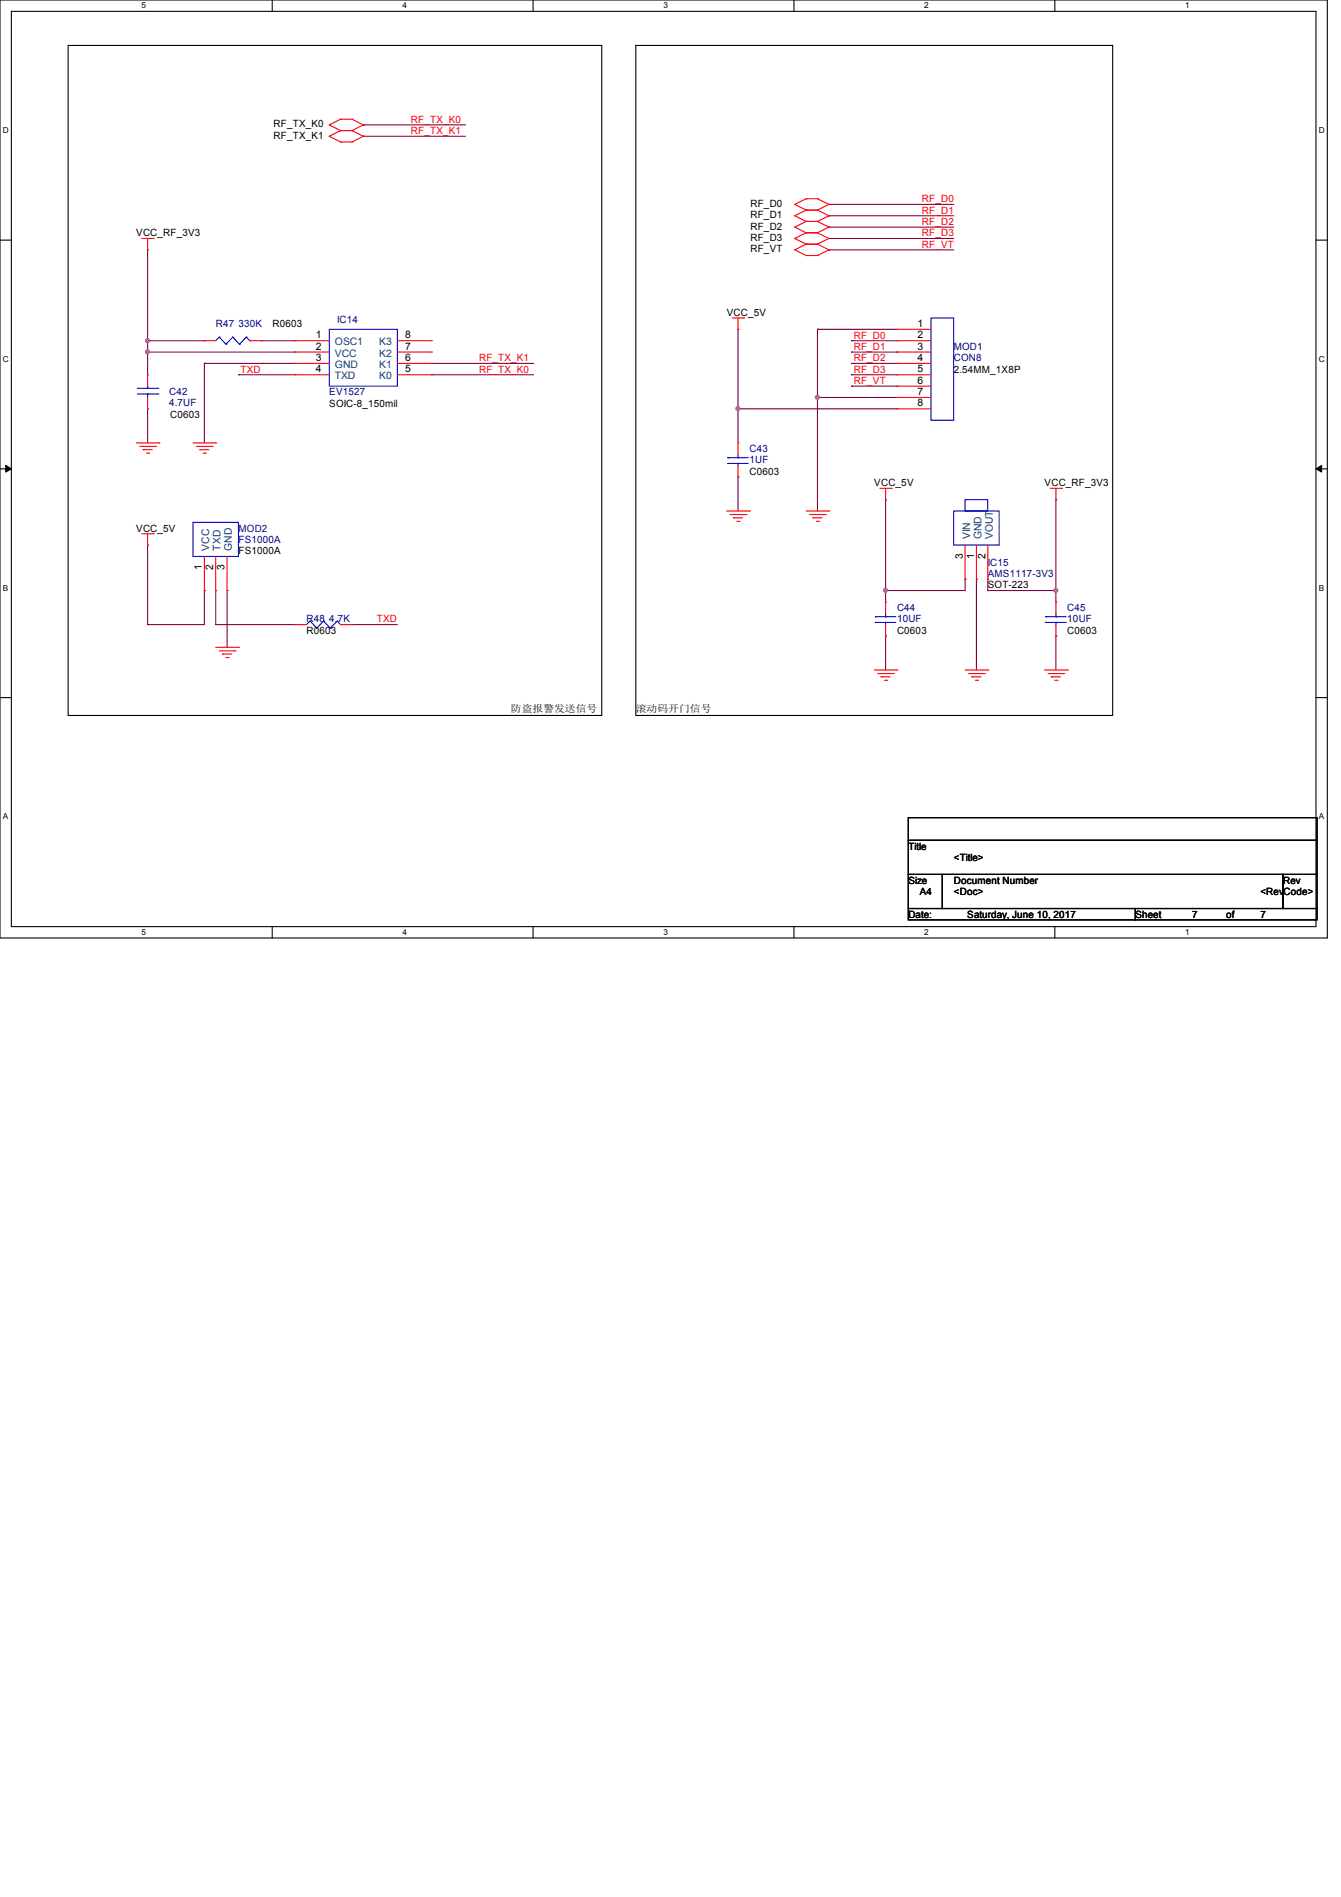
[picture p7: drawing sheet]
<svg xmlns="http://www.w3.org/2000/svg" width="210mm" height="297mm" viewBox="0 0 210 297" stroke-linecap="round" stroke-linejoin="round" font-family="sans-serif">
<path d="M0 0h207.9v146.9h-207.9zM1.8 1.8h204.3v143.3h-204.3z" fill="none" stroke="#000" stroke-width=".17"/>
<g fill="#fff">
<path d="M22.2 .2h.7v1.4h-.7z"/>
<path d="M22.2 145.2h.7v1.4h-.7z"/>
</g>
<path d="M42.6 0v1.8M42.6 145.1v1.8" fill="none" stroke="#000" stroke-width=".17"/>
<g fill="#fff">
<path d="M63 .2h.7v1.4h-.7z"/>
<path d="M63 145.2h.7v1.4h-.7z"/>
</g>
<path d="M83.5 0v1.8M83.5 145.1v1.8" fill="none" stroke="#000" stroke-width=".17"/>
<g fill="#fff">
<path d="M103.9 .2h.7v1.4h-.7z"/>
<path d="M103.9 145.2h.7v1.4h-.7z"/>
</g>
<path d="M124.3 0v1.8M124.3 145.1v1.8" fill="none" stroke="#000" stroke-width=".17"/>
<g fill="#fff">
<path d="M144.7 .2h.7v1.4h-.7z"/>
<path d="M144.7 145.2h.7v1.4h-.7z"/>
</g>
<path d="M165.2 0v1.8M165.2 145.1v1.8" fill="none" stroke="#000" stroke-width=".17"/>
<g fill="#fff">
<path d="M185.6 .2h.7v1.4h-.7z"/>
<path d="M185.6 145.2h.7v1.4h-.7z"/>
<path d="M.5 19.7h.9v1.4h-.9z"/>
<path d="M206.5 19.7h.9v1.4h-.9z"/>
<path d="M.5 55.5h.9v1.4h-.9z"/>
<path d="M206.5 55.5h.9v1.4h-.9z"/>
</g>
<path d="M0 37.6h1.8M206.1 37.6h1.8" fill="none" stroke="#000" stroke-width=".17"/>
<g fill="#fff">
<path d="M.5 91.3h.8v1.4h-.8z"/>
<path d="M206.5 91.3h.8v1.4h-.8z"/>
</g>
<path d="M0 73.4h1.8M206.1 73.4h1.8" fill="none" stroke="#000" stroke-width=".17"/>
<path d="M.9 72.9l.9 .5-.9 .5zM206.1 73.4l.9-.5v1z" fill="#000" stroke="#000" stroke-width=".16"/>
<g fill="#fff">
<path d="M.5 127.1h.8v1.4h-.8z"/>
<path d="M206.5 127.1h.8v1.4h-.8z"/>
</g>
<path d="M10.7 7.1h83.5v104.9h-83.5zM99.6 7.1h74.6v104.9h-74.6zM0 109.2h1.8M206.1 109.2h1.8M142.2 128h64v3.6h-64zM142.2 131.6h64v5.3h-64zM142.2 136.9h5.4v5.3h-5.4zM147.6 136.9h53.3v5.3h-53.3zM200.9 136.9h5.3v5.3h-5.3zM142.2 142.2h35.6v1.8h-35.6zM177.8 142.2h28.4v1.8h-28.4z" fill="none" stroke="#000" stroke-width=".17"/>
<g fill="none" stroke="#800040" stroke-width=".17">
<path d="M56.9 19.6h.1M56.9 19.6h16M23.1 39.1h.1M23.1 39.1v19.6M56.9 21.3h.1M56.9 21.3h16M129.8 32h.1M129.8 33.8h.1M129.8 35.6h.1M129.8 37.3h.1M129.8 39.1h.1M129.8 32h19.6"/>
<path d="M129.8 33.8h19.6M129.8 35.6h19.6M129.8 37.3h19.6M129.8 39.1h19.6M23.1 53.3h.1M23.1 55.1h.1M23.1 53.3h8.9M23.1 55.1h23.1M32 56.9h.1M32 56.9h14.2M32 56.9v12.4M37.3 58.7h.1"/>
<path d="M37.3 58.7h8.9M40.9 53.3h.1M40.9 53.3h5.3M67.6 58.7h.1M67.6 56.9h.1M67.6 56.9h16M67.6 58.7h16M115.6 51.6h.1M115.6 51.6v17.7M128 51.6h.1M128 51.6h12.5M128 51.6v28.4"/>
<path d="M133.3 53.3h.1M133.3 55.1h.1M133.3 56.9h.1M133.3 58.7h.1M133.3 53.3h7.2M133.3 55.1h7.2M133.3 56.9h7.2M133.3 58.7h7.2M23.1 64h.1M23.1 64v5.3M115.6 64h.1M115.6 74.7h.1"/>
<path d="M115.6 64h24.9M115.6 74.7v5.3M128 62.2h.1M128 62.2h12.5M133.3 60.5h.1M133.3 60.5h7.2M138.7 78.2h.1M138.7 78.2v16M165.4 78.2h.1M165.4 78.2v16M23.1 97.8h.1M23.1 85.3h.1"/>
<path d="M23.1 85.3v12.5M32 92.5h.1M32 92.5v5.3h-8.9M33.8 92.5h.1M33.8 97.8h.1M33.8 97.8h12.4M33.8 92.5v5.3M35.6 92.5h.1M35.6 92.5v8.8M55.1 97.8h.1M55.1 97.8h7.1M138.7 99.6h.1"/>
<path d="M138.7 92.5h.1M138.7 99.6v5.3M151.1 90.7h.1M151.1 90.7v1.8h-12.4M152.9 90.7h.1M152.9 90.7v14.2M154.7 90.7h.1M154.7 92.5h.1M154.7 92.5h10.7M154.7 90.7v1.8M165.4 99.6h.1M165.4 92.5h.1"/>
<path d="M165.4 99.6v5.3"/>
</g>
<g fill="#f0f" stroke="#f0f" stroke-width=".17">
<circle cx="23.1" cy="53.3" r=".32"/>
<circle cx="23.1" cy="55.1" r=".32"/>
<circle cx="128" cy="62.2" r=".32"/>
<circle cx="115.5" cy="64" r=".32"/>
<circle cx="138.7" cy="92.4" r=".32"/>
<circle cx="165.3" cy="92.4" r=".32"/>
</g>
<g fill="none" stroke="#f00" stroke-width=".17">
<path d="M51.6 19.6h.1M51.6 19.6l1.7 .8M53.3 18.7h.1M53.3 18.7l-1.7 .9M53.3 18.7h1.8M55.1 18.7h.1M55.1 18.7l1.8 .9M56.9 19.6h.1M56.9 19.6l-1.8 .8M22.2 37.3h1.8M23.1 39.1h.1M23.1 37.3v1.8"/>
<path d="M24 37.3h.1M51.6 21.3h.1M51.6 21.3l1.7 .9M53.3 20.4h.1M53.3 22.2h.1M53.3 20.4h1.8M53.3 20.4l-1.7 .9M53.3 22.2h1.8M55.1 20.4h.1M55.1 22.2h.1M55.1 20.4l1.8 .9M56.9 21.3h.1"/>
<path d="M56.9 21.3l-1.8 .9M124.5 32h.1M124.5 33.8h.1M124.5 35.6h.1M124.5 37.3h.1M124.5 39.1h.1M124.5 32l1.7 .9M124.5 33.8l1.7 .9M124.5 35.6l1.7 .8M124.5 37.3l1.7 .9M124.5 39.1l1.7 .9M126.2 31.1h.1"/>
<path d="M126.2 32.9h.1M126.2 34.7h.1M126.2 36.4h.1M126.2 38.2h.1M126.2 31.1l-1.7 .9M126.2 31.1h1.8M126.2 32.9h1.8M126.2 32.9l-1.7 .9M126.2 34.7h1.8M126.2 34.7l-1.7 .9M126.2 36.4h1.8M126.2 36.4l-1.7 .9"/>
<path d="M126.2 38.2h1.8M126.2 38.2l-1.7 .9M128 31.1h.1M128 32.9h.1M128 34.7h.1M128 36.4h.1M128 38.2h.1M128 31.1l1.8 .9M128 32.9l1.8 .9M128 34.7l1.8 .9M128 36.4l1.8 .9M128 38.2l1.8 .9"/>
<path d="M129.8 32h.1M129.8 33.8h.1M129.8 35.6h.1M129.8 37.3h.1M129.8 39.1h.1M129.8 32l-1.8 .9M129.8 33.8l-1.8 .9M129.8 35.6l-1.8 .8M129.8 37.3l-1.8 .9M129.8 39.1l-1.8 .9M23.1 58.7h.1M23.1 58.7v1.8"/>
<path d="M32 53.3h.1M32 53.3h1.8M39.1 53.3h1.8M40.9 53.3h.1M46.2 53.3h.1M46.2 55.1h.1M46.2 56.9h.1M46.2 58.7h.1M46.2 53.3h5.4M46.2 55.1h5.4M46.2 56.9h5.4M46.2 58.7h5.4"/>
<path d="M62.2 53.3h5.4M62.2 55.1h5.4M62.2 56.9h5.4M62.2 58.7h5.4M67.6 53.3h.1M67.6 55.1h.1M67.6 56.9h.1M67.6 58.7h.1M114.7 49.8h1.8M115.6 51.6h.1M115.6 49.8v1.8M116.5 49.8h.1"/>
<path d="M126.2 40h.1M126.2 40h1.8M128 40h.1M140.5 51.6h.1M140.5 53.3h.1M140.5 55.1h.1M140.5 56.9h.1M140.5 58.7h.1M140.5 51.6h5.3M140.5 53.3h5.3M140.5 55.1h5.3M140.5 56.9h5.3"/>
<path d="M140.5 58.7h5.3M21.3 69.3h3.6M21.9 69.9h2.4M22.4 70.4h.1M22.4 70.4h1.4M22.9 71h.4M23.1 64h.1M23.1 62.2v1.8M23.3 71h.1M24.3 69.9h.1M24.9 69.3h.1M30.2 69.3h3.6"/>
<path d="M30.8 69.9h2.4M31.3 70.4h.1M31.3 70.4h1.4M31.8 71h.4M32.2 71h.1M33.2 69.9h.1M33.8 69.3h.1M115.6 74.7h.1M115.6 69.3h.1M115.6 69.3v1.8M115.6 72.9v1.8M137.8 76.5h1.8"/>
<path d="M138.7 78.2h.1M138.7 76.5v1.7M139.6 76.5h.1M140.5 60.5h.1M140.5 62.2h.1M140.5 64h.1M140.5 60.5h5.3M140.5 62.2h5.3M140.5 64h5.3M164.5 76.5h1.7M165.4 78.2h.1M165.4 76.5v1.7"/>
<path d="M166.2 76.5h.1M22.2 83.6h1.8M23.1 85.3h.1M23.1 83.6v1.7M24 83.6h.1M32 92.5h.1M32 87.1v5.4M33.8 92.5h.1M33.8 87.1v5.4M35.6 92.5h.1M35.6 87.1v5.4M46.2 97.8h.1"/>
<path d="M46.2 97.8h1.8M53.3 97.8h1.8M55.1 97.8h.1M113.8 80h3.5M114.3 80.6h2.5M114.9 81.1h.1M114.9 81.1h1.4M115.4 81.6h.3M115.7 81.6h.1M116.8 80.6h.1M117.3 80h.1M126.2 80h3.6"/>
<path d="M126.8 80.6h2.4M127.3 81.1h.1M127.3 81.1h1.4M127.8 81.6h.4M128.2 81.6h.1M129.2 80.6h.1M129.8 80h.1M138.7 99.6h.1M138.7 94.2h.1M138.7 94.2v1.8M138.7 97.8v1.8M151.1 90.7h.1"/>
<path d="M151.1 85.3v5.4M152.9 90.7h.1M152.9 85.3v5.4M154.7 90.7h.1M154.7 85.3v5.4M165.4 99.6h.1M165.4 94.2h.1M165.4 94.2v1.8M165.4 97.8v1.8M33.8 101.3h3.5M34.3 101.9h2.5M34.8 102.4h.1"/>
<path d="M34.8 102.4h1.5M35.4 103h.3M35.7 103h.1M36.8 101.9h.1M37.3 101.3h.1M136.9 104.9h3.6M137.5 105.5h2.4M138 106h.1M138 106h1.4M138.5 106.5h.4M138.9 106.5h.1M139.9 105.5h.1"/>
<path d="M140.5 104.9h.1M151.1 104.9h3.6M151.7 105.5h2.4M152.2 106h.1M152.2 106h1.4M152.7 106.5h.4M153.1 106.5h.1M154.1 105.5h.1M154.7 104.9h.1M163.6 104.9h3.5M164.1 105.5h2.5M164.6 106h.1"/>
<path d="M164.6 106h1.5M165.2 106.5h.3M165.5 106.5h.1M166.6 105.5h.1M167.1 104.9h.1"/>
</g>
<g fill="none" stroke="#00f" stroke-width=".17">
<path d="M34.3 52.8h.1M34.3 52.8l-.5 .5M34.3 52.8l1.1 1.1M35.4 53.9h.1M36.4 52.8h.1M36.4 52.8l-1 1.1M36.4 52.8l1.1 1.1M37.5 53.9h.1M38.6 52.8h.1M38.6 52.8l-1.1 1.1M38.6 52.8l.5 .5M39.1 53.3h.1"/>
<path d="M51.6 51.6h10.6v8.9h-10.6zM145.8 49.8h3.6v16h-3.6zM21.5 61.7h3.2M21.5 60.8h3.2M23.1 60.8h.1M23.1 61.7h.1M23.1 60.5v.3M23.1 61.7v.5M24.7 61.7h.1M24.7 60.8h.1M114 71.7h.1M114 72.6h.1"/>
<path d="M114 71.7h3.2M114 72.6h3.2M115.6 72.6h.1M115.6 71.7h.1M115.6 71.1v.6M115.6 72.6v.3M151.1 78.2h3.6v1.8h-3.6zM30.2 81.8h7.1v5.3h-7.1zM48.6 97.2h.1M48.6 97.2l-.6 .6M48.6 97.2l1 1.1M49.6 98.3h.1"/>
<path d="M50.7 97.2h.1M50.7 97.2l-1.1 1.1M50.7 97.2l1 1.1M51.7 98.3h.1M52.8 97.2h.1M52.8 97.2l-1.1 1.1M52.8 97.2l.5 .6M53.3 97.8h.1M137.1 96.6h.1M137.1 97.5h.1M137.1 96.6h3.2M137.1 97.5h3.2"/>
<path d="M138.7 97.5h.1M138.7 96.6h.1M138.7 96v.6M138.7 97.5v.3M149.4 80h7.1v5.3h-7.1zM163.7 96.6h.1M163.7 97.5h.1M163.7 96.6h3.3M163.7 97.5h3.3M165.4 97.5h.1M165.4 96.6h.1M165.4 96v.6"/>
<path d="M165.4 97.5v.3"/>
</g>
<g font-size="1.6">
<text x="42.8" y="19.9">RF_TX_K0</text>
<text x="42.8" y="21.7">RF_TX_K1</text>
<text x="117.5" y="32.4">RF_D0</text>
<text x="117.5" y="34.2">RF_D1</text>
<text x="117.5" y="35.9">RF_D2</text>
<text x="21.3" y="37">VCC_RF_3V3</text>
<text x="117.5" y="37.7">RF_D3</text>
<text x="117.5" y="39.5">RF_VT</text>
<text x="42.7" y="51.2">R0603</text>
<text x="49.4" y="53">1</text>
<text x="63.5" y="53">8</text>
<text x="113.8" y="49.4">VCC_5V</text>
<text x="143.7" y="51.2">1</text>
<text x="143.7" y="53">2</text>
<text x="49.4" y="54.7">2</text>
<text x="49.4" y="56.5">3</text>
<text x="49.4" y="58.3">4</text>
<text x="63.5" y="54.7">7</text>
<text x="63.5" y="56.5">6</text>
<text x="63.5" y="58.3">5</text>
<text x="143.7" y="54.7">3</text>
<text x="143.7" y="56.5">4</text>
<text x="143.7" y="58.3">5</text>
<text x="149.4" y="58.3">2.54MM_1X8P</text>
<text x="26.7" y="65.4">C0603</text>
<text x="51.6" y="63.7">SOIC-8_150mil</text>
<text x="143.7" y="60.1">6</text>
<text x="143.7" y="61.8">7</text>
<text x="143.7" y="63.6">8</text>
<text x="117.4" y="74.3">C0603</text>
<text x="136.9" y="76.1">VCC_5V</text>
<text x="163.6" y="76.1">VCC_RF_3V3</text>
<text x="21.3" y="83.2">VCC_5V</text>
<text x="31.6" y="89.2" transform="rotate(-90 31.6 89.2)">1</text>
<text x="33.4" y="89.2" transform="rotate(-90 33.4 89.2)">2</text>
<text x="35.2" y="89.2" transform="rotate(-90 35.2 89.2)">3</text>
<text x="37.3" y="86.8">FS1000A</text>
<text x="150.8" y="87.5" transform="rotate(-90 150.8 87.5)">3</text>
<text x="152.5" y="87.5" transform="rotate(-90 152.5 87.5)">1</text>
<text x="154.3" y="87.5" transform="rotate(-90 154.3 87.5)">2</text>
<text x="154.7" y="92.1">SOT-223</text>
<text x="48" y="99.2">R0603</text>
<text x="140.5" y="99.2">C0603</text>
<text x="167.1" y="99.2">C0603</text>
<text x="80" y="111.5">防盗报警发送信号</text>
<text x="99.6" y="111.5">滚动码开门信号</text>
<text x="142.2" y="133">Title</text>
<text x="149.4" y="134.8">&lt;Title&gt;</text>
<text x="142.2" y="138.3">Size</text>
<text x="142.2" y="143.7">Date:</text>
<text x="144" y="140.1">A4</text>
<text x="149.4" y="138.3">Document Number</text>
<text x="149.4" y="140.1">&lt;Doc&gt;</text>
<text x="151.5" y="143.7">Saturday, June 10, 2017</text>
<text x="177.8" y="143.7">Sheet</text>
<text x="186.7" y="143.7">7</text>
<text x="192" y="143.7">of</text>
<text x="197.4" y="140.1">&lt;RevCode&gt;</text>
<text x="197.4" y="143.7">7</text>
<text x="200.9" y="138.3">Rev</text>
</g>
<g font-size="1.6" fill="#f00">
<text x="64.4" y="19.2">RF_TX_K0</text>
<text x="64.4" y="21">RF_TX_K1</text>
<text x="144.4" y="31.7">RF_D0</text>
<text x="144.4" y="33.4">RF_D1</text>
<text x="144.4" y="35.2">RF_D2</text>
<text x="144.4" y="37">RF_D3</text>
<text x="144.4" y="38.8">RF_VT</text>
<text x="133.7" y="53">RF_D0</text>
<text x="37.7" y="58.3">TXD</text>
<text x="75" y="58.3">RF_TX_K0</text>
<text x="75" y="56.6">RF_TX_K1</text>
<text x="133.7" y="54.8">RF_D1</text>
<text x="133.7" y="56.6">RF_D2</text>
<text x="133.7" y="58.3">RF_D3</text>
<text x="133.7" y="60.1">RF_VT</text>
<text x="59" y="97.5">TXD</text>
</g>
<g font-size="1.6" fill="#000080">
<text x="33.8" y="51.2">R47</text>
<text x="37.3" y="51.2">330K</text>
<text x="52.8" y="50.5">IC14</text>
<text x="149.4" y="54.8">MOD1</text>
<text x="149.4" y="56.6">CON8</text>
<text x="26.5" y="61.9">C42</text>
<text x="26.5" y="63.5">4.7UF</text>
<text x="51.6" y="61.9">EV1527</text>
<text x="117.4" y="70.8">C43</text>
<text x="117.4" y="72.6">1UF</text>
<text x="37.3" y="83.2">MOD2</text>
<text x="37.3" y="85">FS1000A</text>
<text x="154.7" y="88.6">IC15</text>
<text x="140.5" y="95.7">C44</text>
<text x="154.7" y="90.3">AMS1117-3V3</text>
<text x="167.1" y="95.7">C45</text>
<text x="48" y="97.5">R48</text>
<text x="51.6" y="97.5">4.7K</text>
<text x="140.5" y="97.5">10UF</text>
<text x="167.1" y="97.5">10UF</text>
</g>
<g font-size="1.6" fill="#004080">
<text x="52.5" y="54.1">OSC1</text>
<text x="52.5" y="55.8">VCC</text>
<text x="52.5" y="57.6">GND</text>
<text x="52.5" y="59.4">TXD</text>
<text x="59.4" y="54.1">K3</text>
<text x="59.4" y="55.8">K2</text>
<text x="59.4" y="57.6">K1</text>
<text x="59.4" y="59.4">K0</text>
<text x="32.8" y="86.2" transform="rotate(-90 32.8 86.2)">VCC</text>
<text x="34.5" y="86.2" transform="rotate(-90 34.5 86.2)">TXD</text>
<text x="36.3" y="86.2" transform="rotate(-90 36.3 86.2)">GND</text>
<text x="151.9" y="84.5" transform="rotate(-90 151.9 84.5)">VIN</text>
<text x="153.7" y="84.5" transform="rotate(-90 153.7 84.5)">GND</text>
<text x="155.5" y="84.5" transform="rotate(-90 155.5 84.5)">VOUT</text>
</g>
<g font-size="1.3">
<text x="22.2" y="1.3">5</text>
<text x="63" y="1.3">4</text>
<text x="103.9" y="1.3">3</text>
<text x="144.7" y="1.3">2</text>
<text x="185.6" y="1.3">1</text>
<text x=".5" y="20.8">D</text>
<text x="206.5" y="20.8">D</text>
<text x=".5" y="56.6">C</text>
<text x="206.5" y="56.6">C</text>
<text x=".5" y="92.5">B</text>
<text x="206.5" y="92.5">B</text>
<text x=".5" y="128.3">A</text>
<text x="206.5" y="128.3">A</text>
<text x="22.2" y="146.4">5</text>
<text x="63" y="146.4">4</text>
<text x="103.9" y="146.4">3</text>
<text x="144.7" y="146.4">2</text>
<text x="185.6" y="146.4">1</text>
</g>
</svg>
